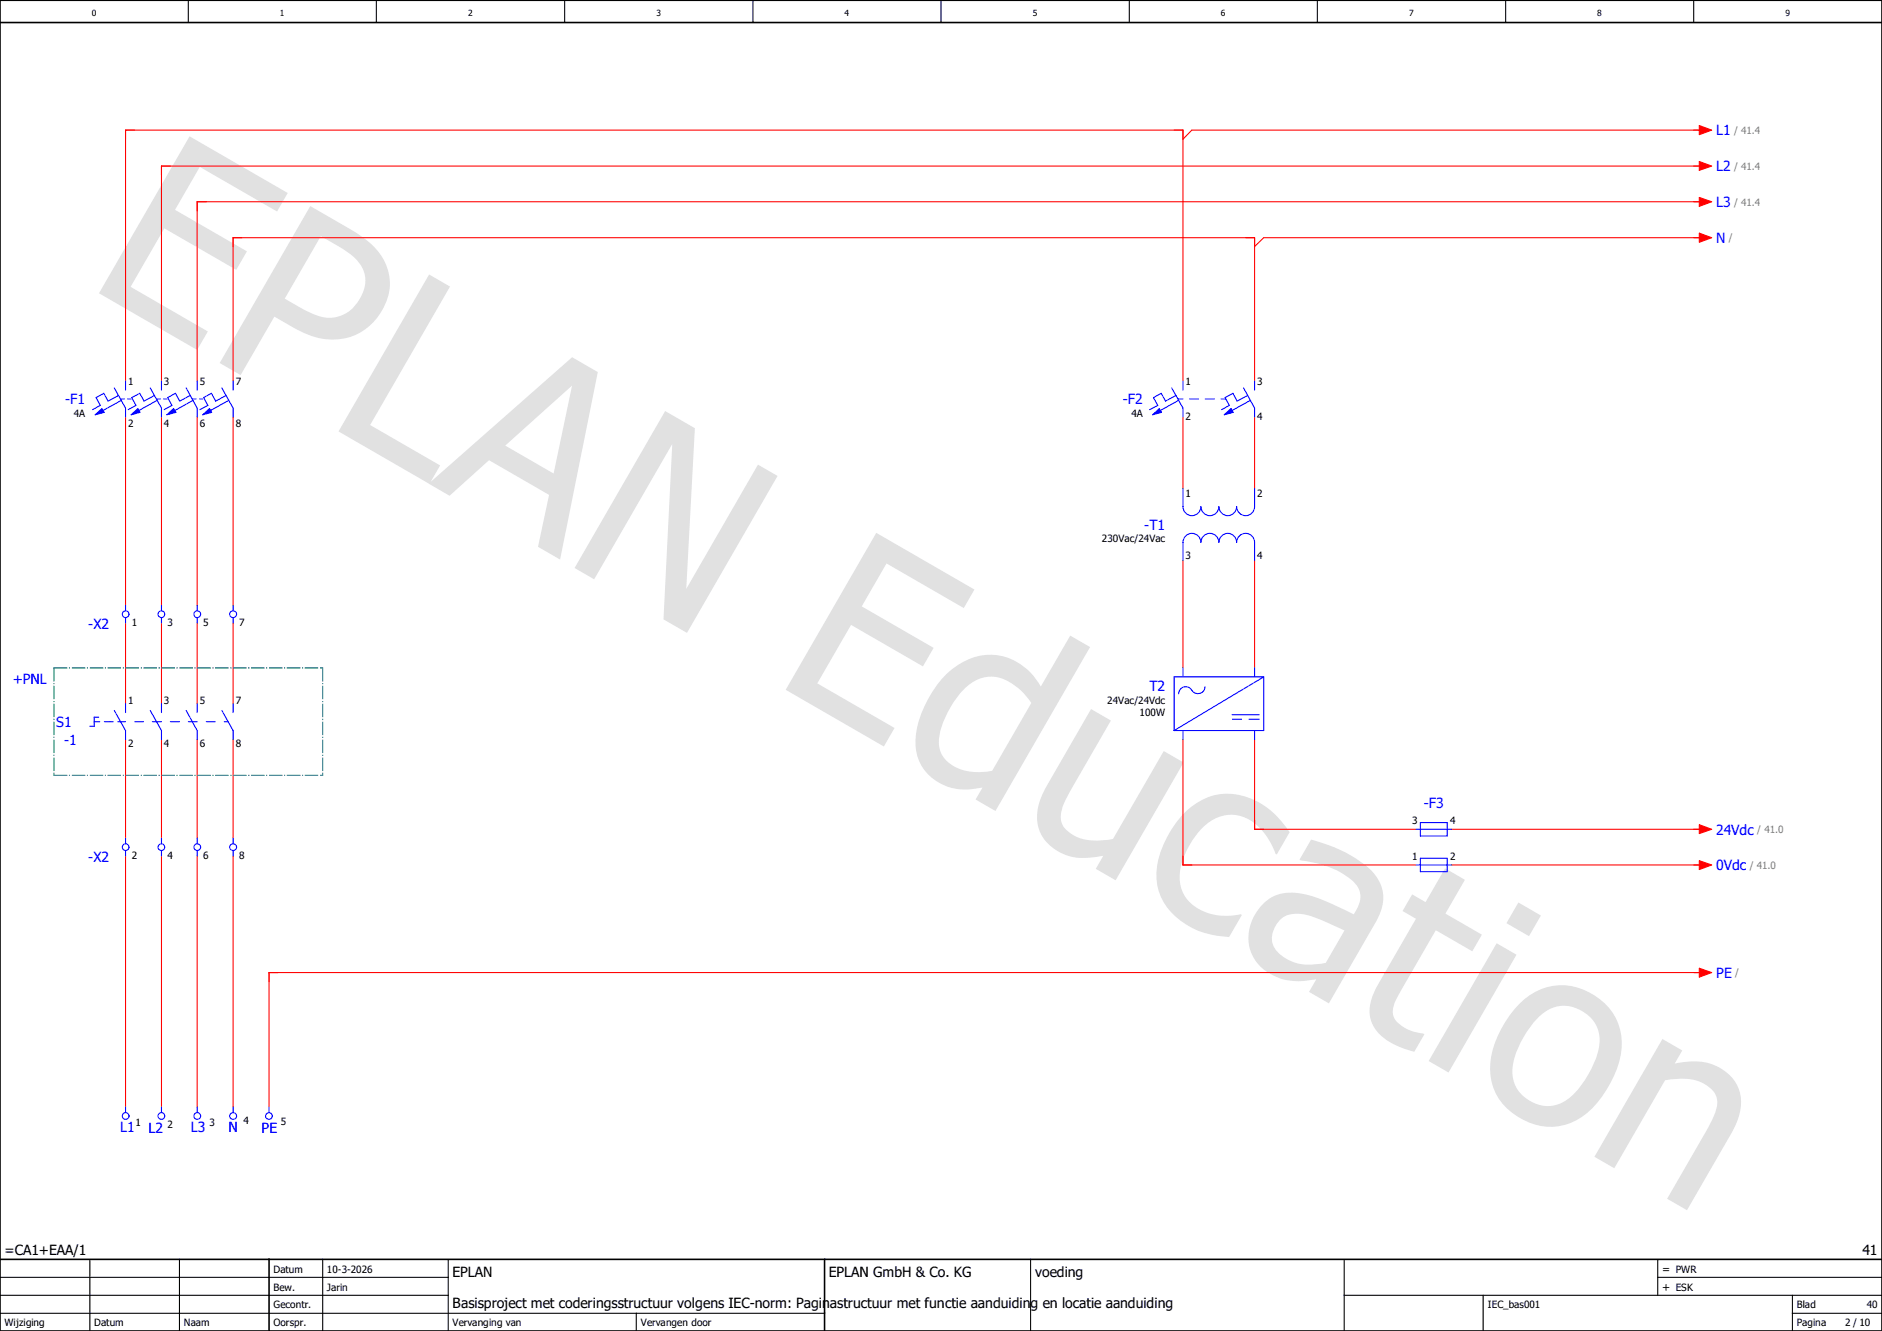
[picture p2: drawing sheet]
<svg xmlns="http://www.w3.org/2000/svg" width="297mm" height="210mm" viewBox="0 0 297 210" stroke-linecap="round" stroke-linejoin="round" font-family="sans-serif">
<path d="M210.1 -.1l-210.1 210.2M0 160.4l70.2 49.6M0 210v.1" fill="none" stroke="#fff" stroke-width=".16"/>
<g fill="none" stroke="#000" stroke-width=".17">
<path d="M29.7 0v3.6M59.4 0v3.6M89.1 0v3.6M118.8 0v3.6M148.5 0v3.6M178.2 0v3.6M207.9 0v3.6M237.6 0v3.6M267.3 0v3.6M14.2 198.7v11.3M28.3 198.7v11.3M50.9 198.7v11.3"/>
<path d="M70.7 198.7v11.3M162.6 198.7v11.3M212.1 198.7v11.3M261.6 198.7v5.7M0 207.2h130.1M0 204.4h70.7M0 201.5h70.7M100.4 207.2v2.8M212.1 204.4h84.9M234.1 204.4v5.6M261.6 201.5h35.4M282.9 207.2h14.1"/>
<path d="M282.9 204.4v5.6"/>
</g>
<path d="M0 3.6h297M0 0h297v210h-297zM0 198.7h297M42.5 198.7v11.3M130.1 198.7v11.3" fill="none" stroke="#000" stroke-width=".25"/>
<path d="M29.9 21.5l15.5 9-1.7 2.9-12.2-7.1-3.9 6.8 11.4 6.6-1.7 2.9-11.4-6.6-5.3 9.3 12.2 7-1.7 2.9-15.5-8.9zM49 32.5l6.2 3.6a12.1 12.1 0 0 1 5.8 5.9 8.4 8.4 0 0 1-2.2 8.9 9.4 9.4 0 0 1-11.2 1.4l-4.3-2.3-5.3 9.2-3.3-1.9zM50.6 37.3l-5.7 9.8 2.3 1.3a8.8 8.8 0 0 0 5.6 1.7 6.1 6.1 0 0 0 4.7-6.9 7.2 7.2 0 0 0-3.6-4.1zM67.7 43.3l3.3 1.9-12.6 21.9 11.1 6.3-1.7 3-14.4-8.3zM67.6 76.3l22.7-19.9 4 2.3-5.9 29.6-3.5-2 1.8-8.2-9.5-5.5-6.2 5.6zM79.7 70.3l7.7 4.4 2.9-13.9zM105 64.9l4.7 2.7-1.4 25.3 11.3-19.6 3.1 1.8-14.3 24.8-3.7-2.2 1.4-27.6-12.3 21.3-3.1-1.8zM138.3 84.1l15.5 8.9-1.7 2.9-12.2-7-3.9 6.8 11.3 6.5-1.6 2.9-11.4-6.5-5.3 9.2 12.2 7.1-1.7 2.9-15.5-9zM149.4 106.4a9.3 9.3 0 0 1 9.9-2.5 9.8 9.8 0 0 1 5 4.4l4.6-8 3.1 1.8-14.9 25.9-3.1-1.8 1.1-1.9a8.7 8.7 0 0 1-9.1-2.7 8.4 8.4 0 0 1-1-8 18.7 18.7 0 0 1 4.4-7.2zM152.1 108.8a14 14 0 0 0-3.9 8.4 4.8 4.8 0 0 0 4.1 4.4 10.4 10.4 0 0 0 4.3 0l6.2-10.7a9.3 9.3 0 0 0-5.7-4.1 5.9 5.9 0 0 0-5 2zM172.2 111.9l3.1 1.8-6.4 11.1a8.6 8.6 0 0 0-1.5 4.4 4 4 0 0 0 3 3 10.8 10.8 0 0 0 5.2 .2l8.1-13.9 3.1 1.8-10.7 18.6-3.2-1.8 1.2-2.1a9.5 9.5 0 0 1-7.1-.7 6.3 6.3 0 0 1-2.9-8l1.1-2.4zM186.7 128.5a9.4 9.4 0 0 1 12.7-1.5 14.8 14.8 0 0 1 4.1 4.3l-2 3.5-.2-.1a9.9 9.9 0 0 0-4.8-5.7 6.1 6.1 0 0 0-7.2 2.1 12 12 0 0 0-3.1 7.5 6.1 6.1 0 0 0 5.1 5.7 10.3 10.3 0 0 0 4.5 0l.2 .1-2 3.5a12.3 12.3 0 0 1-10.6-6 10 10 0 0 1 .4-9.1l1.6-2.7zM201.9 145.2a3.6 3.6 0 0 0-.3 5 7.5 7.5 0 0 0 7.1 1.8l.5-.1 3-5.1-2.4-1.1a10.6 10.6 0 0 0-6-1.5 3.1 3.1 0 0 0-1.9 1zM206.9 132.5a20.8 20.8 0 0 1 9.9 5.3 6 6 0 0 1 .6 7.3l-7.7 13.2-3.1-1.8 1.1-2a10 10 0 0 1-7.9-1.2 6.7 6.7 0 0 1-1.1-9.9 6.4 6.4 0 0 1 7-2.3 36.2 36.2 0 0 1 7.9 3.2 4.3 4.3 0 0 0 .9-3.8 7.3 7.3 0 0 0-3.8-3.3 22.3 22.3 0 0 0-5.6-1.5zM222.9 141.1l2.1 1.2 3.1-5.3 3.1 1.8-3.1 5.4 5.8 3.3-1.5 2.6-5.8-3.3-5.1 8.9a10.4 10.4 0 0 0-1.7 3.8 2.96 2.96 0 0 0 2 2.7 7.7 7.7 0 0 0 2.8 .9l.2 .1-1.6 2.8-1.2-.4a9.5 9.5 0 0 1-5.2-3.6 5.6 5.6 0 0 1-.1-5.2l.8-1.5 6-10.3-2.2-1.3zM236.2 148.8l3.1 1.8-10.7 18.6-3.1-1.8zM239.6 142.4l3.6 2.1-1.9 3.2-3.6-2zM239.5 158.6a9.2 9.2 0 0 1 13.2-.7 9.2 9.2 0 0 1 2.5 10.8 15.8 15.8 0 0 1-6.3 8 9 9 0 0 1-9.8-.8 9 9 0 0 1-3.4-10.6 18.1 18.1 0 0 1 3.8-6.7zM242.6 160.7a15.1 15.1 0 0 0-3.9 7.7 5.6 5.6 0 0 0 3.4 5.6 5.6 5.6 0 0 0 6.4-1.5 15.5 15.5 0 0 0 3.9-7.7 5.6 5.6 0 0 0-6.9-5.9 6.3 6.3 0 0 0-2.9 1.8zM262.4 163.9l3.1 1.9-1.2 2a9.5 9.5 0 0 1 7.8 1.1 6.2 6.2 0 0 1 2.2 7.5l-1.1 2.5-7 12.1-3.1-1.9 6.1-10.5a11.7 11.7 0 0 0 1.8-4.5 3.6 3.6 0 0 0-2.5-3.3 9.8 9.8 0 0 0-5.7-.3l-8 13.8-3.2-1.8z" fill="#e1e1e1"/>
<g fill="none" stroke="#f00" stroke-width=".17">
<path d="M268.7 20.5h-80.6l-1.4 1.5M268.7 26.2h-243.2v33.9M268.7 31.8h-237.6v28.3M268.7 37.5h-69.3l-1.4 1.4M19.8 60.1v-39.6h166.9v39.6M19.8 65.8v29.7M25.5 65.8v29.7M31.1 65.8v29.7M36.8 60.1v-22.6h161.2v22.6M36.8 65.8v29.7M186.7 65.8v11.3M198 65.8v11.3"/>
<path d="M19.8 98.3v12.7M25.5 98.3v12.7M31.1 98.3v12.7M36.8 98.3v12.7M186.7 88.4v17M198 88.4v17M19.8 116.7v15.5M25.5 116.7v15.5M31.1 116.7v15.5M36.8 116.7v15.5M186.7 116.7v19.8h36.8M198 116.7v14.2h25.5"/>
<path d="M19.8 135.1v39.6M25.5 135.1v39.6M31.1 135.1v39.6M36.8 135.1v39.6M229.1 130.9h39.6M229.1 136.5h39.6M268.7 153.5h-226.2v21.2"/>
</g>
<g fill="none" stroke="#00f" stroke-width=".17">
<path d="M18 61.2l1.8 3.2v1.4M18.7 62.4l-1.6 .9-.7-1.2-1.2 .6 .6 1.3-1.2 .6M19.1 62.9h.5M19.2 63.2l-2.9 1.6M19.8 60.1v1.5M20.2 62.9h.5M20.7 65.4l1.1-.9 .3 .6zM23.7 61.2l1.8 3.2v1.4M24.4 62.4l-1.7 .9-.6-1.2-1.3 .6 .7 1.3-1.3 .6M24.8 62.9h.5M24.8 63.2l-2.9 1.6M25.5 60.1v1.5"/>
<path d="M25.8 62.9h.6M29.4 61.2l1.7 3.2v1.4M30 62.4l-1.6 .9-.7-1.2-1.2 .6 .6 1.3-1.2 .6M30.4 62.9h.5M30.5 63.2l-2.9 1.6M31.1 60.1v1.5M31.5 62.9h.5M35 61.2l1.8 3.2v1.4M35.7 62.4l-1.7 .9-.6-1.2-1.3 .6 .7 1.3-1.3 .6M36.1 63.2l-2.9 1.6M36.8 60.1v1.5M19.8 174.7v.9"/>
<path d="M25.5 174.7v.9M31.1 174.7v.9M36.8 174.7v.9M42.5 174.7v.9"/>
<circle cx="19.8" cy="176.1" r=".54"/>
<circle cx="25.5" cy="176.1" r=".53"/>
<circle cx="31.1" cy="176.1" r=".54"/>
<circle cx="36.8" cy="176.1" r=".54"/>
<circle cx="42.4" cy="176.1" r=".53"/>
</g>
<path d="M20.7 65.4l1.1-.9 .3 .6z" fill="#00f"/>
<path d="M26.3 65.4l1.1-.9 .4 .6z" fill="none" stroke="#00f" stroke-width=".17"/>
<path d="M26.3 65.4l1.1-.9 .4 .6z" fill="#00f"/>
<path d="M15 65.4l1.1-.9 .3 .6z" fill="none" stroke="#00f" stroke-width=".17"/>
<path d="M15 65.4l1.1-.9 .3 .6z" fill="#00f"/>
<path d="M32 65.4l1.1-.9 .3 .6z" fill="none" stroke="#00f" stroke-width=".17"/>
<path d="M32 65.4l1.1-.9 .3 .6z" fill="#00f"/>
<g fill="none" stroke="#00f" stroke-width=".17">
<path d="M17.4 113.9h.5M18 112.1l1.8 3.2v1.4M18.6 113.9h1.2M19.8 111v1.4M21.3 113.9h1.3M23.7 112.1l1.8 3.2v1.4M24 113.9h1.5M25.5 111v1.4M26.9 113.9h1.4M29.4 112.1l1.7 3.2v1.4M29.7 113.9h1.4M31.1 111v1.4"/>
<path d="M32.6 113.9h1.4M35 112.1l1.8 3.2v1.4M35.4 113.9h.6M36.8 111v1.4"/>
</g>
<g fill="#007f7f">
<path d="M50.7 122.3h.3l-.3 .1z"/>
<path d="M50.8 122.1h.2l-.1 .3z"/>
<path d="M50.7 105.3l.3 .1-.1 .1h-.2z"/>
<path d="M8.4 122.1h.2l-.1 .3z"/>
<path d="M8.4 122.3l.1 .1h2.1v-.1h-2.1zM10.9 122.3v.1h.1v-.1zM11.3 122.3v.1h2.2v-.1zM13.7 122.3v.1h.2v-.1zM14.2 122.3v.1h2.1v-.1zM16.6 122.3v.1h.1v-.1zM17 122.3v.1h2.1v-.1zM19.4 122.3v.1h.2v-.1zM19.8 122.3v.1h2.1v-.1zM22.2 122.3v.1h.2v-.1zM22.6 122.3v.1h2.2v-.1zM25 122.3v.1h.2v-.1zM25.5 122.3v.1h2.1v-.1zM27.9 122.3v.1h.1v-.1zM28.3 122.3v.1h2.1v-.1zM30.7 122.3v.1h.2v-.1zM31.1 122.3v.1h2.2v-.1zM33.5 122.3v.1h.2v-.1zM34 122.3v.1h2.1v-.1zM36.4 122.3v.1h.1v-.1zM36.8 122.3v.1h2.1v-.1zM39.2 122.3v.1h.2v-.1zM39.6 122.3v.1h2.1v-.1zM42 122.3v.1h.2v-.1zM42.5 122.3v.1h2.1v-.1zM44.8 122.3v.1h.2v-.1zM45.3 122.3v.1h2.1v-.1zM47.7 122.3v.1h.1v-.1zM48.1 122.3v.1h2.1v-.1zM50.5 122.3v.1h.2v-.1z"/>
<path d="M50.8 105.4v2.1h.2v-2.1l-.1-.1zM50.8 107.8v.1h.2v-.1zM50.8 108.2v2.1h.2v-2.1zM50.8 110.6v.2h.2v-.2zM50.8 111v2.2h.2v-2.2zM50.8 113.4v.2h.2v-.2zM50.8 113.9v2.1h.2v-2.1zM50.8 116.2v.2h.2v-.2zM50.8 116.7v2.1h.2v-2.1zM50.8 119.1v.2h.2v-.2zM50.8 119.5v2.2h.2v-2.2zM50.8 121.9v.2h.2v-.2z"/>
<path d="M8.5 105.3l-.1 .1 .1 .1h2.1v-.2zM10.9 105.3v.2h.1v-.2zM11.3 105.3v.2h2.2v-.2zM13.7 105.3v.2h.2v-.2zM14.2 105.3v.2h2.1v-.2zM16.6 105.3v.2h.1v-.2zM17 105.3v.2h2.1v-.2zM19.4 105.3v.2h.2v-.2zM19.8 105.3v.2h2.1v-.2zM22.2 105.3v.2h.2v-.2zM22.6 105.3v.2h2.2v-.2zM25 105.3v.2h.2v-.2zM25.5 105.3v.2h2.1v-.2zM27.9 105.3v.2h.1v-.2zM28.3 105.3v.2h2.1v-.2zM30.7 105.3v.2h.2v-.2zM31.1 105.3v.2h2.2v-.2zM33.5 105.3v.2h.2v-.2zM34 105.3v.2h2.1v-.2zM36.4 105.3v.2h.1v-.2zM36.8 105.3v.2h2.1v-.2zM39.2 105.3v.2h.2v-.2zM39.6 105.3v.2h2.1v-.2zM42 105.3v.2h.2v-.2zM42.5 105.3v.2h2.1v-.2zM44.8 105.3v.2h.2v-.2zM45.3 105.3v.2h2.1v-.2zM47.7 105.3v.2h.1v-.2zM48.1 105.3v.2h2.1v-.2zM50.5 105.3v.2h.2v-.2z"/>
<path d="M8.4 105.4v2.1h.2v-2.1l-.1-.1zM8.4 107.8v.1h.2v-.1zM8.4 108.2v2.1h.2v-2.1zM8.4 110.6v.2h.2v-.2zM8.4 111v2.2h.2v-2.2zM8.4 113.4v.2h.2v-.2zM8.4 113.9v2.1h.2v-2.1zM8.4 116.2v.2h.2v-.2zM8.4 116.7v2.1h.2v-2.1zM8.4 119.1v.2h.2v-.2zM8.4 119.5v2.2h.2v-2.2zM8.4 121.9v.2h.2v-.2z"/>
</g>
<g fill="none" stroke="#00f" stroke-width=".17">
<path d="M184.9 61.2l1.8 3.2v1.4M185.6 62.4l-1.7 .9-.6-1.2-1.3 .6 .7 1.3-1.3 .6M186 62.9h.7M186 63.2l-2.9 1.6M186.7 60.1v1.5M187.7 62.9h1.4M190.2 62.9h1.4M192.7 62.9h.7M193.2 65.4l1.1-.9 .3 .6zM196.3 61.2l1.7 3.2v1.4M196.9 62.4l-1.7 .9-.6-1.2-1.3 .6 .7 1.3-1.2 .6M197.4 63.2l-3 1.6"/>
<path d="M198 60.1v1.5M19.8 95.5v.9M19.8 97.5v.8M25.5 95.5v.9M25.5 97.5v.8M31.1 95.5v.9M31.1 97.5v.8M36.8 95.5v.9M36.8 97.5v.8M14.9 113.9h.8M15.6 113.2h-.7v1.4h-.7M16.5 113.9h.9"/>
<path d="M19.8 132.2v.9M19.8 134.2v.9M25.5 132.2v.9M25.5 134.2v.9M31.1 132.2v.9M31.1 134.2v.9M36.8 132.2v.9M36.8 134.2v.9"/>
<circle cx="19.8" cy="96.9" r=".54"/>
<circle cx="25.5" cy="96.9" r=".53"/>
<circle cx="31.1" cy="96.9" r=".54"/>
<circle cx="36.8" cy="96.9" r=".54"/>
<circle cx="19.8" cy="133.7" r=".53"/>
<circle cx="25.5" cy="133.7" r=".52"/>
<circle cx="31.1" cy="133.7" r=".53"/>
<circle cx="36.8" cy="133.7" r=".54"/>
</g>
<path d="M193.2 65.4l1.1-.9 .3 .6z" fill="#00f"/>
<path d="M181.9 65.4l1.1-.9 .3 .6z" fill="none" stroke="#00f" stroke-width=".17"/>
<path d="M181.9 65.4l1.1-.9 .3 .6z" fill="#00f"/>
<g fill="none" stroke="#00f" stroke-width=".17">
<path d="M186.7 77.1v2.8a1.42 1.42 0 0 0 1.4 1.5 1.42 1.42 0 0 0 1.4-1.5 1.42 1.42 0 0 0 1.4 1.5 1.42 1.42 0 0 0 1.5-1.5 1.4 1.4 0 0 0 1.4 1.5 1.4 1.4 0 0 0 1.4-1.5 1.42 1.42 0 0 0 1.4 1.5 1.42 1.42 0 0 0 1.4-1.5v-2.8M186.7 88.4v-2.8a1.42 1.42 0 0 1 1.4-1.4 1.42 1.42 0 0 1 1.4 1.4 1.42 1.42 0 0 1 1.4-1.4 1.42 1.42 0 0 1 1.5 1.4 1.4 1.4 0 0 1 1.4-1.4 1.4 1.4 0 0 1 1.4 1.4 1.42 1.42 0 0 1 1.4-1.4 1.42 1.42 0 0 1 1.4 1.4v2.8M186.7 105.4v1.4M186.7 115.3v1.4M190.2 108.4a1.18 1.18 0 0 1-1.1 1.1 1.18 1.18 0 0 1-1.2-.9 1.11 1.11 0 0 0-1.2-.2 1.11 1.11 0 0 0-.7 1.1M194.4 113.5h1.6M194.4 112.8h4.3M197.1 113.5h1.6M198 105.4v1.4M198 115.3v1.4M199.4 106.8l-14.1 8.5M199.4 106.8v8.5h-14.1"/>
<path d="M199.4 106.8h-14.1v8.5M223.5 136.5h5.6M223.5 130.9h5.6M224.2 129.8h4.2v2.1h-4.2zM224.2 135.4h4.2v2.1h-4.2z"/>
</g>
<path d="M268.2 19.8l1.9 .7-1.9 .8z" fill="none" stroke="#f00" stroke-width=".17"/>
<path d="M268.2 19.8l1.9 .7-1.9 .8z" fill="#f00"/>
<path d="M267.3 20.5h.9M268.2 25.5l1.9 .7-1.9 .7z" fill="none" stroke="#f00" stroke-width=".17"/>
<path d="M268.2 25.5l1.9 .7-1.9 .7z" fill="#f00"/>
<path d="M267.3 26.2h.9M268.2 31.2l1.9 .6-1.9 .8z" fill="none" stroke="#f00" stroke-width=".17"/>
<path d="M268.2 31.2l1.9 .6-1.9 .8z" fill="#f00"/>
<path d="M267.3 31.8h.9M268.2 36.8l1.9 .7-1.9 .7z" fill="none" stroke="#f00" stroke-width=".17"/>
<path d="M268.2 36.8l1.9 .7-1.9 .7z" fill="#f00"/>
<path d="M267.3 37.5h.9M268.2 152.8l1.9 .7-1.9 .7z" fill="none" stroke="#f00" stroke-width=".17"/>
<path d="M268.2 152.8l1.9 .7-1.9 .7z" fill="#f00"/>
<path d="M268.2 130.1l1.9 .8-1.9 .6zM267.3 153.5h.9" fill="none" stroke="#f00" stroke-width=".17"/>
<path d="M268.2 130.1l1.9 .8-1.9 .6z" fill="#f00"/>
<path d="M267.3 130.9h.9M268.2 135.8l1.9 .7-1.9 .7z" fill="none" stroke="#f00" stroke-width=".17"/>
<path d="M268.2 135.8l1.9 .7-1.9 .7z" fill="#f00"/>
<path d="M267.3 136.5h.9" fill="none" stroke="#f00" stroke-width=".17"/>
<g font-size="2.2" fill="#00f">
<text x="270.8" y="21.4">L1</text>
<text x="270.8" y="27">L2</text>
<text x="270.8" y="32.7">L3</text>
<text x="270.8" y="38.3">N</text>
<text x="10.3" y="63.8">-F1</text>
<text x="177.2" y="63.8">-F2</text>
<text x="180.6" y="83.6">-T1</text>
<text x="13.9" y="99.2">-X2</text>
<text x="2" y="107.9">+PNL</text>
<text x="181.4" y="109.1">T2</text>
<text x="8.9" y="114.7">S1</text>
<text x="10.1" y="117.5">-1</text>
<text x="224.7" y="127.5">-F3</text>
<text x="270.8" y="131.7">24Vdc</text>
<text x="13.9" y="136">-X2</text>
<text x="270.8" y="137.3">0Vdc</text>
<text x="270.8" y="154.3">PE</text>
<text x="19" y="178.7">L1</text>
<text x="23.5" y="178.8">L2</text>
<text x="30.1" y="178.6">L3</text>
<text x="36.1" y="178.6">N</text>
<text x="41.3" y="178.7">PE</text>
</g>
<g font-size="2.2">
<text x=".7" y="198">=CA1+EAA/1</text>
<text x="293.9" y="198">41</text>
<text x="71.4" y="201.5">EPLAN</text>
<text x="130.8" y="201.5">EPLAN GmbH &amp; Co. KG</text>
<text x="163.4" y="201.5">voeding</text>
<text x="71.4" y="206.5">Basisproject met coderingsstructuur volgens IEC-norm: Paginastructuur met functie aanduiding en locatie aanduiding</text>
</g>
<g font-size="1.8">
<text x="262.3" y="203.7">+ ESK</text>
<text x="262.3" y="200.8">= PWR</text>
</g>
<g font-size="1.6" fill="#7ca552">
<text x="273.7" y="21.1">/ 41.4</text>
<text x="273.7" y="26.8">/ 41.4</text>
<text x="273.7" y="32.4">/ 41.4</text>
<text x="272.8" y="38.1">/</text>
<text x="277.3" y="131.4">/ 41.0</text>
<text x="276.1" y="137.1">/ 41.0</text>
<text x="273.8" y="154.1">/</text>
</g>
<g font-size="1.6">
<text x="11.6" y="65.8">4A</text>
<text x="20.2" y="60.7">1</text>
<text x="25.9" y="60.7">3</text>
<text x="31.5" y="60.7">5</text>
<text x="37.2" y="60.7">7</text>
<text x="178.6" y="65.8">4A</text>
<text x="187.1" y="60.7">1</text>
<text x="198.4" y="60.7">3</text>
<text x="20.2" y="67.3">2</text>
<text x="25.9" y="67.3">4</text>
<text x="31.5" y="67.3">6</text>
<text x="37.2" y="67.3">8</text>
<text x="187.1" y="66.3">2</text>
<text x="198.4" y="66.3">4</text>
<text x="187.1" y="78.4">1</text>
<text x="198.4" y="78.4">2</text>
<text x="173.9" y="85.6">230Vac/24Vac</text>
<text x="187.1" y="88.3">3</text>
<text x="198.4" y="88.3">4</text>
<text x="20.8" y="98.7">1</text>
<text x="26.5" y="98.7">3</text>
<text x="32.1" y="98.7">5</text>
<text x="37.8" y="98.7">7</text>
<text x="20.2" y="111.1">1</text>
<text x="25.9" y="111.1">3</text>
<text x="31.5" y="111.1">5</text>
<text x="37.2" y="111.1">7</text>
<text x="174.8" y="111.1">24Vac/24Vdc</text>
<text x="179.8" y="113">100W</text>
<text x="20.2" y="117.8">2</text>
<text x="25.9" y="117.8">4</text>
<text x="31.5" y="117.8">6</text>
<text x="37.2" y="117.8">8</text>
<text x="222.9" y="130">3</text>
<text x="228.9" y="130">4</text>
<text x="20.8" y="135.5">2</text>
<text x="26.5" y="135.5">4</text>
<text x="32.1" y="135.5">6</text>
<text x="37.8" y="135.5">8</text>
<text x="222.9" y="135.7">1</text>
<text x="228.9" y="135.7">2</text>
<text x="21.4" y="177.7">1</text>
<text x="26.5" y="177.9">2</text>
<text x="33.1" y="177.6">3</text>
<text x="38.4" y="177.4">4</text>
<text x="44.3" y="177.5">5</text>
<text x="43.1" y="203.7">Bew.</text>
<text x="43.1" y="200.8">Datum</text>
<text x="51.6" y="203.7">Jarin</text>
<text x="51.6" y="200.8">10-3-2026</text>
<text x=".7" y="209.3">Wijziging</text>
<text x="14.9" y="209.3">Datum</text>
<text x="29" y="209.3">Naam</text>
<text x="43.1" y="209.3">Oorspr.</text>
<text x="43.1" y="206.5">Gecontr.</text>
<text x="71.4" y="209.3">Vervanging van</text>
<text x="101.1" y="209.3">Vervangen door</text>
<text x="234.8" y="206.5">IEC_bas001</text>
<text x="283.5" y="206.5">Blad</text>
<text x="283.5" y="209.3">Pagina</text>
<text x="291.2" y="209.3">2 / 10</text>
<text x="294.6" y="206.5">40</text>
</g>
<g font-size="1.3">
<text x="14.5" y="2.5">0</text>
<text x="44.2" y="2.5">1</text>
<text x="73.9" y="2.5">2</text>
<text x="103.6" y="2.5">3</text>
<text x="133.3" y="2.5">4</text>
<text x="163" y="2.5">5</text>
<text x="192.7" y="2.5">6</text>
<text x="222.4" y="2.5">7</text>
<text x="252.1" y="2.5">8</text>
<text x="281.8" y="2.5">9</text>
</g>
</svg>
